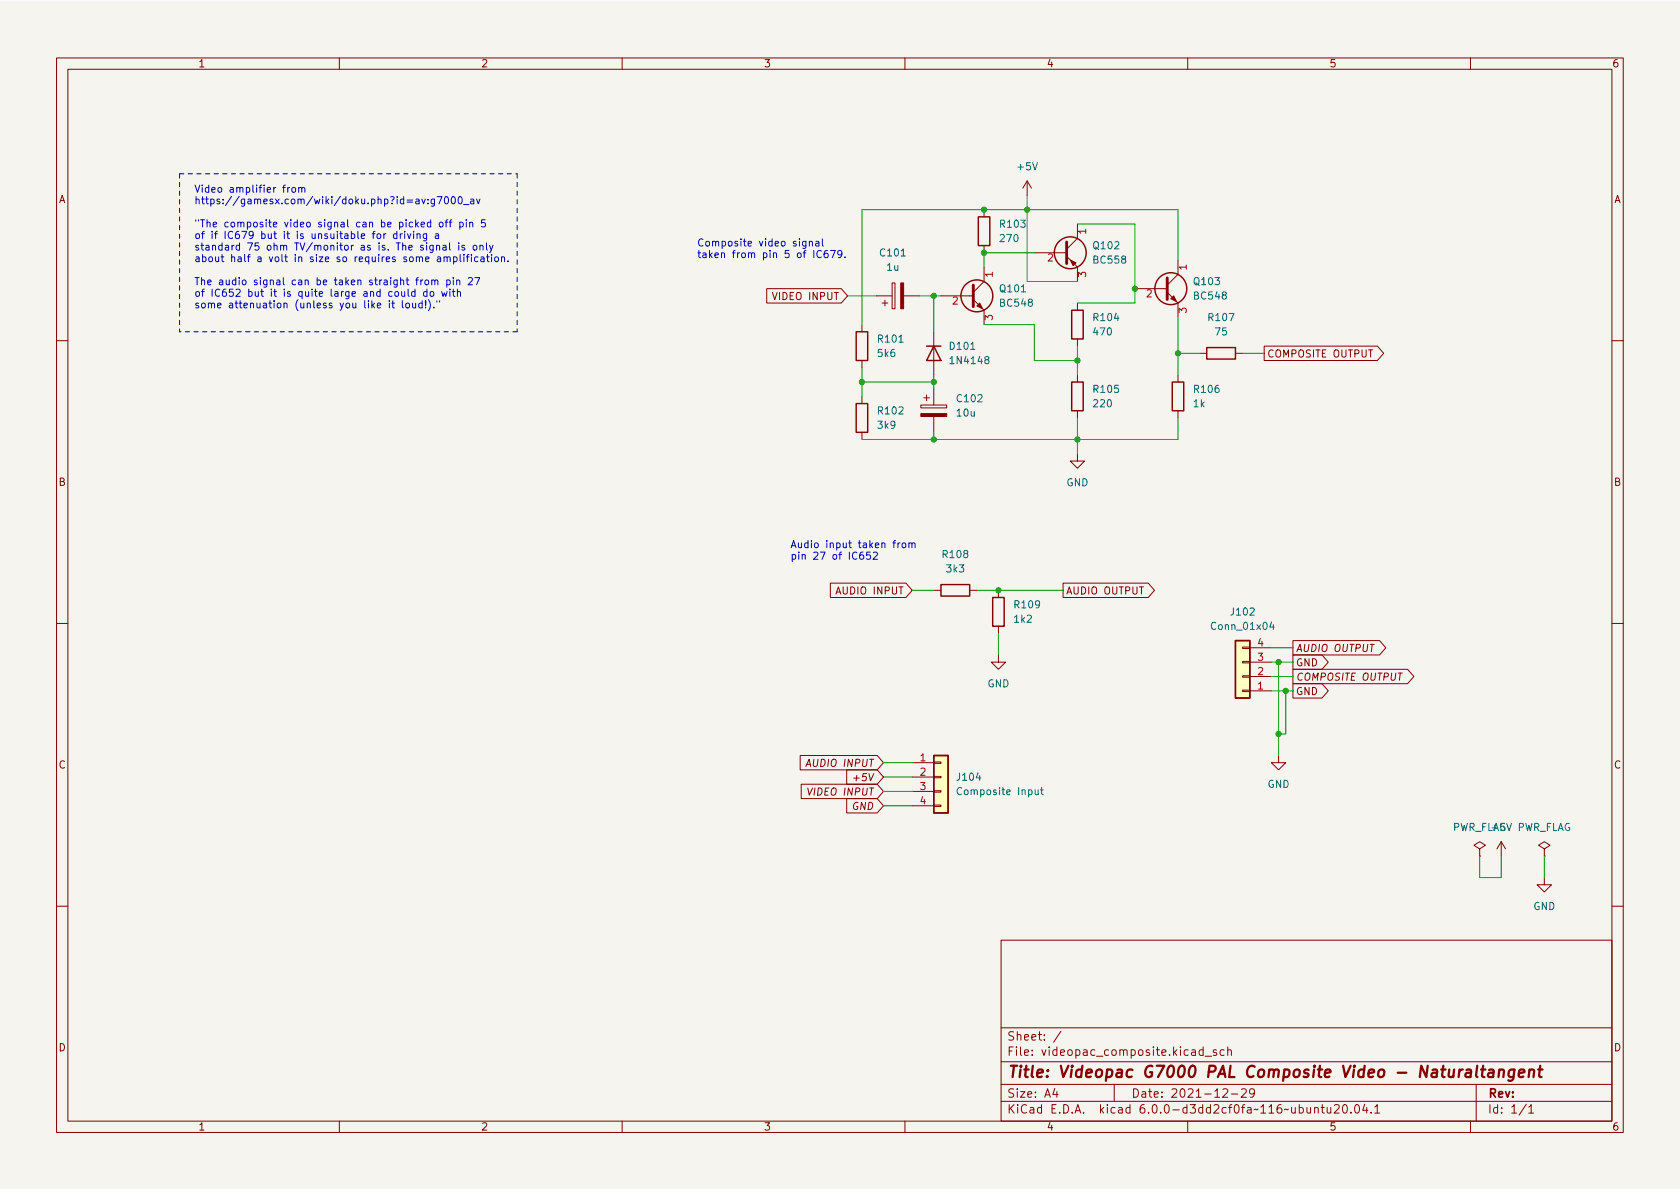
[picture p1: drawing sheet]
<svg xmlns="http://www.w3.org/2000/svg" width="297mm" height="210mm" viewBox="0 0 297 210" stroke-linecap="round" stroke-linejoin="round" font-family="sans-serif">
<path d="M0 .2h297v210.1h-297z" fill="#f5f4ef" stroke="#f5f4ef" stroke-width=".18"/>
<g fill="none" stroke="#840000" stroke-width=".18">
<path d="M10 10.2h277v190.1h-277zM12 12.2h273v186.1h-273zM60 10.2v2M110 10.2v2M160 10.2v2M210 10.2v2M260 10.2v2M174 37.1v1.2M181.6 32l-.8 1.3M181.6 32v2.5M181.6 32l.8 1.3M190.5 39.6v2.6l-1.9 1.9"/>
<path d="M135.6 51h13.1l1.2 1.3-1.2 1.3h-13.1zM152.4 57.4v1.3M154.9 52.3h2.8M156 53.6h1M156.5 53.1v1M157.7 50h.5v4.6h-.5zM159.8 52.3h2.8M165.1 58.7v7.6M166.4 52.3h5.7M172.1 53l1.9 1.9v2.5M174 47.2v2.6l-1.9 1.9M174 43.4v1.3"/>
<path d="M182.9 44.7h5.7M188.6 45.3l1.9 1.9v2.6M190.5 53.6v1.3M190.5 59.9v1.3M200.7 51h5.7M206.4 51.7l1.9 1.9v2.5M208.3 46v2.5l-1.9 1.9M10 60.2h2M152.4 63.7v1.3M152.4 70.1v1.3M152.4 76.4v1.3M162.8 71.6h4.6v.5h-4.6z"/>
<path d="M163.3 70.4h1M163.8 69.8v1.1M165.1 68.8v2.8M165.1 73.7v2.7M190.5 66.3v1.3M190.5 72.6v1.3M208.3 66.3v1.3M208.3 72.6v1.3M212.1 62.5h1.3M218.4 62.5h1.3M223.5 61.2h20l1.1 1.3-1.1 1.2h-20zM285 60.2h2"/>
<path d="M190.5 80.3v1.2h1.3l-1.3 1.3-1.3-1.3h1.3M10 110.2h2M146.8 103.1h13.4l1.1 1.3-1.1 1.3h-13.4zM165.1 104.4h1.3M171.4 104.4h1.3M176.5 115.8v1.3h1.3l-1.3 1.3-1.2-1.3h1.2M176.5 104.4v1.3M176.5 110.7v1.3M188 103.1h15l1.1 1.3-1.1 1.3h-15zM219.7 114.4h1.3v.3h-1.3zM219.7 117h1.3v.2h-1.3zM219.7 119.5h1.3v.3h-1.3z"/>
<path d="M221 119.6h3.8M221 117.1h3.8M221 114.5h3.8M228.6 118.4h20.3l1.1 1.2-1.1 1.3h-20.3zM228.6 115.8h5.1l1.2 1.3-1.2 1.3h-5.1zM228.6 113.3h15.3l1.1 1.2-1.1 1.3h-15.3zM285 110.2h2M141.5 133.6h13.6l1.1 1.3-1.1 1.2h-13.6zM141.7 138.7h13.4l1.1 1.2-1.1 1.3h-13.4zM142.5 135.5l.6-1.2 .2 1.2M142.6 135.2h.7M142.8 139.3l.3 1.3 .6-1.3"/>
<path d="M149.7 136.1h5.4l1.1 1.3-1.1 1.3h-5.4zM150.9 137.6h1M161.3 134.9h3.8M161.3 137.4h3.8M161.3 139.9h3.8M165.1 139.8h1.3v.3h-1.3zM165.1 137.3h1.3v.2h-1.3zM165.1 134.7h1.3v.3h-1.3zM219.7 122h1.3v.3h-1.3zM221 122.2h3.8M226.1 133.6v1.3h1.2l-1.2 1.2-1.3-1.2h1.3M228.6 120.9h5.1l1.2 1.3-1.2 1.2h-5.1z"/>
<path d="M149.7 141.2h5.4l1.1 1.3-1.1 1.3h-5.4zM161.3 142.5h3.8M165.1 142.4h1.3v.2h-1.3zM261.6 150.1l1-.6-1-.7-1 .7 1 .6v1.3M261.6 151.4h.1M265.4 148.8l-.7 1.3M265.4 148.8v2.6M265.4 148.8l.8 1.3M273 150.1l1.1-.6-1.1-.7-1 .7 1 .6v1.3M273 151.4h.1M273 155.2v1.3h1.3l-1.3 1.2-1.2-1.2h1.2M10 160.2h2"/>
<path d="M177 166.3h108v32h-108zM285 160.2h2M60 198.3v2M110 198.3v2M160 198.3v2M177 194.8h108M177 191.8h108M177 187.8h108M177 181.8h108M186.5 192.5l-.4 1h1M186.9 193v1M187.6 182.4l-1.3 1.9"/>
<path d="M197 191.8v3M210 198.3v2M212.7 185.7l-.4-.1-.3 .3v.4l.1 .3h.6M212.7 185.1v1.5M213.1 186.8h1.1M215.1 185.7l-.4-.1-.2 .2 .1 .3 .5 .1v.4h-.6M216.2 192.7l.6-.2 .2 .2 .1 .3-1 1h1M216.4 185.7l-.4-.1-.3 .3v.4l.2 .3h.5M217.1 185.8l.2-.2 .3 .1 .1 .9M217.1 185.1v1.5M217.7 193.5h1.2M219.5 192.7l.6-.2 .2 .2 .1 .3-1 1h1"/>
<path d="M221.8 193.2l-.3 .3-.4-.1-.2-.2 .2-.6 .4-.1 .2 .2a.99 .99 0 0 1-.3 1.3h-.3M232.4 196l.2-.2 .4 .1 .1 .9M232.4 195.8v1M233.6 195.8h.5M233.8 195.3v1.3l.3 .2M234.6 195.8l.1 1h.4l.2-.1M235.3 195.8v1M235.9 195.5l.6-.2 .2 .2 .1 .3-.9 1h.9M237.6 195.4l.1-.1a.81 .81 0 0 1 .6 .7 .81 .81 0 0 1-.3 .8h-.1a.81 .81 0 0 1-.6-.6 .81 .81 0 0 1 .3-.8zM238.9 196.7v.1M239.7 195.4l.2-.1a.81 .81 0 0 1 .5 .7 .81 .81 0 0 1-.3 .8h-.1a.81 .81 0 0 1-.6-.6 .81 .81 0 0 1 .3-.8zM241.3 195.3l-.4 1h1"/>
<path d="M241.6 195.8v1M242.4 196.7v.1M243.1 195.8l.4-.5v1.5M243.1 196.8h.8M260 198.3v2M261 191.8v6.5M269.9 195.3l-1.3 1.9M270.3 195.8l.4-.5v1.5M270.3 196.8h.9"/>
</g>
<g fill="none" stroke="#840000" stroke-width=".4">
<path d="M261.2 188.5l-.2 1.7 .2 .3M261.9 189.1h.7M262.2 188.5l-.2 1.7 .1 .2 .4 .1M263.3 189.2l.2-.1 .5 .1v1.3M264.1 189.6l-.7 .1a.4 .4 0 0 0-.3 .3 .4 .4 0 0 0 .2 .5l.7-.1M265.1 189.3a.49 .49 0 0 1 .8 .1l-.1 1.1M265.1 189.1l-.2 1.4M267.8 189.2a.66 .66 0 0 0-1 .3l-.1 .6 .2 .3 .1 .1 .6-.1M267.8 189.1l-.2 1.6a.6 .6 0 0 1-.9 .3M268.5 189.8l1-.2v-.4l-.6-.1-.3 .3v1l.1 .1 .6-.1M270.4 189.3a.49 .49 0 0 1 .9 .1l-.2 1.1M270.4 189.1l-.1 1.4"/>
<path d="M272 189.1h.7M272.3 188.5l-.2 1.7 .1 .2 .4 .1"/>
</g>
<g fill="none" stroke="#840000" stroke-width=".25">
<path d="M173 38.3h2v5.1h-2zM151.4 58.7h2v5h-2zM189.5 54.9h2v5h-2zM151.4 71.4h2v5h-2zM163.8 61.2h2.6M165.1 61.2l1.3 2.5h-2.6zM189.5 67.6h2v5h-2zM207.3 67.6h2v5h-2zM213.4 61.5h5v2h-5zM166.4 103.4h5v2h-5zM175.5 105.7h2v5h-2zM218.4 113.3h2.6v10.1h-2.6z"/>
<path d="M165.1 133.6h2.5v10.2h-2.5z"/>
<circle cx="172.7" cy="52.3" r="2.82"/>
<circle cx="189.2" cy="44.7" r="2.82"/>
<circle cx="207" cy="51" r="2.82"/>
</g>
<g fill="#ffffc2" stroke="#ffffc2" stroke-width=".18">
<path d="M218.4 113.3h2.6v10.1h-2.6z"/>
<path d="M165.1 133.6h2.5v10.2h-2.5z"/>
</g>
<path d="M224.8 110l-.3 .9h.8M225.1 110.5v.8M170 139.4a.6 .6 0 0 0-.8 .4 .6 .6 0 0 0 .6 .7l.2-.1M183 139.7l.1 .8h.3l.2-.1M183.6 139.7v.8M184 139.7h.5M184.2 139.3v1l.3 .2" fill="none" stroke="#006464" stroke-width=".18"/>
<path d="M172.1 50.4v3.8M188.6 42.8v3.8M206.4 49.1v3.9" fill="none" stroke="#840000" stroke-width=".51"/>
<g fill="#840000" stroke="#840000" stroke-width=".18">
<path d="M207 52.8l.5-.5 .5 1z"/>
<path d="M173.2 53.6l.5 1-1-.5z"/>
<path d="M189.2 46l1 .5-.5 .5z"/>
<path d="M159.3 50h.5v4.6h-.5z"/>
<path d="M162.8 73.1h4.6v.6h-4.6z"/>
</g>
<g fill="none" stroke="#0000c2" stroke-width=".18">
<path d="M50.9 33.2v.8M51.2 33.2l-.3 .2M51.7 33.2h.3l.3 .2v.4l-.3 .2-.3-.1-.1-.1zM52.8 33.3l.2-.1h.3l.1 .8M52.8 33.2v.8M53.4 33.3l.1-.1h.3l.1 .8M74.6 35.2l.3 .8 .3-.8M75.7 35.9v.1M75.7 35.3v.1M76.2 39.3h-.4l-.2 .2 .1 .6h.5M76.2 38.9v1.2M76.8 35.2v1l-.2 .3-.3-.1"/>
<path d="M76.8 35.3l-.3-.1-.3 .2 .1 .6h.5M77.3 34.8h.9l-.6 1.2M77.8 39.3h.3l.2 .2v.4l-.2 .2h-.3l-.1-.2zM78.7 34.9l.2-.1a.68 .68 0 0 1 .4 .6 .68 .68 0 0 1-.4 .6l-.2-.1-.1-.3zM78.7 39.3h.5M79.2 38.9l-.3 .1v1.1M79.4 39.3h.5M79.9 34.9l.2-.1a.68 .68 0 0 1 .4 .6 .68 .68 0 0 1-.4 .6l-.2-.1-.1-.3zM79.9 38.9l-.3 .1v1.1M81.1 34.9l.2-.1a.68 .68 0 0 1 .4 .6 .68 .68 0 0 1-.4 .6l-.2-.1-.1-.3zM81.3 39.3h.4l.2 .2-.1 .6h-.5M81.3 39.3v1.3"/>
<path d="M82 36.2h.9M82.4 38.9v.1M82.4 39.3v.8M83 39.4l.2-.1h.3l.1 .8M83 39.3v.8M83.2 35.3h.5l.1 .7M83.8 35.5l-.4 .1-.2 .1 .2 .3h.4M84.3 35.2l.3 .8 .3-.8M85.8 38.9h-.6l-.1 .6 .2-.2 .4 .1 .1 .2v.4l-.2 .1-.5-.1M66.8 41.4l.3-.1 .2 .3v.3l-.2 .3-.3-.1-.1-.2zM67.9 41.3v.9M68.2 41.3l-.3 .3"/>
<path d="M68.8 53.6v.8M69.3 53.6h.4M69.4 53.2v1.1l.3 .1M70.2 41.4l-.4-.1-.2 .3 .1 .5h.5M70.2 40.9v1.3M70.8 41.3v.9M71 51.6l.1 .7 .3 .1 .2-.1M71.1 41.3l-.3 .3M71.1 53.2v1.1l.2 .1M71.6 41.3v.9M71.6 51.6v.8M71.9 53.7l.3-.1 .2 .2v.4l-.2 .2h-.3l-.2-.2z"/>
<path d="M72 41.3l.3 .9 .3-.9M72.2 51.1v1.1l.1 .2M73 53.6v.8h.3l.2-.1M73.1 41.3v.9M73.4 51.6h-.4l-.2 .2 .1 .5h.5M73.4 51.1v1.3M73.5 53.6v.8M73.7 41.5l.2-.2 .3 .1 .1 .8M73.7 41.3v.9M74.4 49.5v.9M74.6 53.7l-.3-.1-.3 .2 .2 .6h.4M74.6 53.2v1.2"/>
<path d="M74.8 49.5l-.4 .3M75.2 49.6l.4-.1 .2 .3v.3l-.2 .3-.4-.1-.1-.2zM75.2 54.3v.1M75.2 53.2v.8M75.4 41.3v1.1l-.2 .2-.3-.1M75.4 41.4l-.3-.1-.3 .3 .1 .5h.5M75.5 51.6h-.4l-.2 .2 .1 .5h.5M75.5 51.1v1.3M75.7 53a1.46 1.46 0 0 1 0 1.9M76.1 51.7l.2-.1 .3 .1 .1 .5-.1 .1-.3 .1-.2-.1zM76.3 49.6l.2-.1 .3 .1 .1 .8M76.3 49.5v.9"/>
<path d="M76.6 43.4v1l-.3 .2h-.3M76.6 43.4h-.4l-.2 .2 .1 .6h.5M76.7 54.3v.1M76.9 49.7l.2-.2 .3 .1v.8M77 41.4h.5v.8M77.2 43.5l.2-.1h.3v.8M77.2 43.4v.8M77.2 53.2v.2M77.4 45.5h.4l.1 .8M77.5 41.6l-.4 .1-.2 .2 .2 .3 .4-.1M77.7 53.2v.2M77.9 45.7l-.4 .1-.2 .2 .2 .3 .4-.1"/>
<path d="M78.1 51.6l.2 .8 .3-.6 .2 .6 .3-.8M78.3 43.4h.5l.1 .8M78.5 45.5l.2-.1 .3 .1 .1 .8M78.5 45.4v.9M78.9 43.7h-.4l-.2 .2 .2 .3h.4M79 49.6l.4-.1 .2 .3-.1 .5h-.5M79 49.5v1.3M79.1 45.6l.1-.2 .3 .1 .1 .8M79.5 43v1l.2 .2M79.5 51.1v.2M79.5 51.6v.8M80 51.6h.4"/>
<path d="M80.1 49.1v.1M80.1 51.1v1.1l.3 .2M80.1 49.5v.9M80.2 45.5l.4-.1 .2 .3-.1 .5h-.5M80.2 45.4v1.3M80.8 49.6l.1-.1 .3 .1 .1 .8M80.8 49.5v.9M80.9 51.7l.2-.1h.3v.8M80.9 51.1v1.3M81.1 43v.1M81.1 43.4v.8M81.4 45v1.1l.1 .2"/>
<path d="M82 45v.1M82 45.4v.9M82.1 43.4h-.3l-.1 .2v.1l.4 .2v.3h-.4M82.4 45.4h.5M82.8 49.2l.5-.1 .2 .4-.8 .9h.8M82.9 45l-.3 .2v1.1M83.4 45v.1M83.4 45.4v.9M83.7 43.5l.2-.1 .4 .1v.5l-.1 .2h-.3l-.2-.1zM84 49.1h.8l-.5 1.3M84.5 45.5l-.4-.1-.2 .3 .1 .5h.5M84.9 43.5l.1-.1h.3l.1 .8"/>
<path d="M84.9 43.4v.8M85 45.5h.5l.1 .8M85.6 45.7l-.4 .1-.2 .2 .2 .3 .4-.1M86 43v1l.2 .2M86 45.4h.5M86.2 45v1.1l.3 .2M86.6 43.4l.3 .8M86.9 45v.1M86.9 45.4v.9M87.2 43.4l-.5 1.1-.1 .1M87.6 45.5l.3-.1 .2 .3v.3l-.2 .3-.3-.1-.1-.2zM88.7 45.5l.2-.1 .3 .1v.8"/>
<path d="M88.7 45.4v.9M89.8 46.1v.2M142.5 42.7v1l-.2 .2h-.3M142.5 42.7h-.4l-.2 .2 .1 .6h.5M143.1 42.8l.2-.1h.3v.8M143.1 42.7v.8M144.3 42.7h.4l.1 .8M144.8 43h-.4l-.2 .2 .2 .3h.4M145.2 44.4a.6 .6 0 0 0-.8 .4 .6 .6 0 0 0 .6 .8l.2-.2M145.4 42.2v1.1l.2 .2M146.3 44.3h-.4a.86 .86 0 0 0 0 1.3l.5-.2v-.4l-.2-.2h-.3l-.2 .2M146.9 44.3h.8l-.5 1.3"/>
<path d="M148.8 44.8l-.2 .3h-.2l-.3-.3 .1-.5h.4l.2 .1a.84 .84 0 0 1-.3 1.2h-.3M149.4 45.4v.2M152.6 97.6l-.4 .1a.86 .86 0 0 0 0 1.2l.5-.1v-.4l-.2-.3h-.3l-.2 .3M153.9 97.6h-.6l-.1 .6 .2-.1 .4 .1 .1 .2v.4l-.2 .1-.5-.1M154.4 97.7l.5-.1 .2 .4-.7 .9h.7M157.9 96h.4M158.3 95.6l-.3 .2v1.1M158.8 96v.9M159.1 96l-.3 .2M159.6 96.1l.3-.1 .3 .2v.4l-.3 .3-.3-.1-.1-.2zM160.7 96.1l.2-.1 .3 .1v.8M160.7 96v.9"/>
<path d="M161.2 96.2l.2-.2 .3 .1 .1 .8"/>
</g>
<path d="M31.7 30.7v28M31.7 30.7h59.7M91.4 30.7v28M91.4 58.7h-59.7" fill="none" stroke="#0000c2" stroke-width=".18" stroke-dasharray=".8 .8"/>
<g fill="none" stroke="#009600" stroke-width=".18">
<path d="M181.6 34.5v15.3h8.9M190.5 39.6h10.2v14h-10.2M149.9 52.3h5M162.6 52.3h3.8M165.1 52.3v6.4M174 57.4h8.9v6.3h7.6M182.9 44.7h-8.9v2.5M208.3 46v-8.9h-55.9v20.3M208.3 56.1v10.2M152.4 65v5.1M152.4 67.6h12.7M165.1 66.3v2.5"/>
<path d="M165.1 76.4v1.3M190.5 61.2v5.1M190.5 73.9v6.4M208.3 62.5h3.8M208.3 73.9v3.8h-55.9M219.7 62.5h3.8M161.3 104.4h3.8M172.7 104.4h15.3M176.5 112v3.8M224.8 119.6h3.8M224.8 114.5h3.8M224.8 117.1h3.8"/>
<path d="M226.1 117.1v16.5M156.2 134.9h5.1M156.2 137.4h5.1M156.2 139.9h5.1M224.8 122.2h3.8M227.3 122.2v7.6h-1.2M156.2 142.5h5.1M261.6 151.4v3.8h3.8v-3.8M273 151.4v3.8"/>
</g>
<g fill="#009600" stroke="#009600" stroke-width=".18">
<circle cx="190.5" cy="63.7" r=".46"/>
<circle cx="200.7" cy="51" r=".46"/>
<circle cx="165.1" cy="77.7" r=".46"/>
<circle cx="181.6" cy="37.1" r=".46"/>
<circle cx="174" cy="44.7" r=".46"/>
<circle cx="174" cy="37.1" r=".46"/>
<circle cx="165.1" cy="67.6" r=".46"/>
<circle cx="165.1" cy="52.3" r=".46"/>
<circle cx="152.4" cy="67.6" r=".46"/>
<circle cx="176.5" cy="104.4" r=".46"/>
<circle cx="190.5" cy="77.7" r=".46"/>
<circle cx="208.3" cy="62.5" r=".46"/>
<circle cx="226.1" cy="117.1" r=".46"/>
<circle cx="227.3" cy="122.2" r=".46"/>
<circle cx="226.1" cy="129.8" r=".46"/>
</g>
<text font-size="2.8" fill="#840000" x="178" y="190.6">Title: Videopac G7000 PAL Composite Video - Naturaltangent</text>
<g font-size="2.1" fill="#840000">
<text x="178" y="184">Sheet: /</text>
<text x="178" y="186.7">File: videopac_composite.kicad_sch</text>
<text x="178" y="196.9">KiCad E.D.A. kicad 6.0.0-d3dd2cf0fa~116~ubuntu20.04.1</text>
<text x="178" y="194.1">Size: A4</text>
<text x="200" y="194.1">Date: 2021-12-29</text>
<text x="263" y="194.1">Rev:</text>
<text x="263" y="196.9">Id: 1/1</text>
</g>
<g font-size="1.8" fill="#840000">
<text x="35" y="11.9">1</text>
<text x="85" y="11.9">2</text>
<text x="135" y="11.9">3</text>
<text x="185" y="11.9">4</text>
<text x="235" y="11.9">5</text>
<text x="285" y="11.9">6</text>
<text x="10.3" y="35.9">A</text>
<text x="285.3" y="35.9">A</text>
<text x="137.1" y="53">VIDEO INPUT</text>
<text x="224" y="63.2">COMPOSITE OUTPUT</text>
<text x="10.3" y="85.9">B</text>
<text x="285.3" y="85.9">B</text>
<text x="148.4" y="105.1">AUDIO INPUT</text>
<text x="188.4" y="105.1">AUDIO OUTPUT</text>
<text x="229.1" y="117.8">GND</text>
<text x="229.1" y="115.3">AUDIO OUTPUT</text>
<text x="229.1" y="122.9">GND</text>
<text x="229.1" y="120.4">COMPOSITE OUTPUT</text>
<text x="10.3" y="135.9">C</text>
<text x="143.3" y="135.6">AUDIO INPUT</text>
<text x="285.3" y="135.9">C</text>
<text x="143.5" y="140.7">VIDEO INPUT</text>
<text x="150.9" y="143.2">GND</text>
<text x="151.6" y="138.1">+5V</text>
<text x="10.3" y="185.9">D</text>
<text x="285.3" y="185.9">D</text>
<text x="35" y="199.9">1</text>
<text x="85" y="199.9">2</text>
<text x="135" y="199.9">3</text>
<text x="185" y="199.9">4</text>
<text x="235" y="199.9">5</text>
<text x="285" y="199.9">6</text>
</g>
<g font-size="1.8" fill="#0000c2">
<text x="34.3" y="34.1">Video amplifier from</text>
<text x="34.3" y="36.1">https://gamesx.com/wiki/doku.php?id=av:g7000_av</text>
<text x="34.3" y="40.2">&quot;The composite video signal can be picked off pin 5</text>
<text x="34.3" y="42.2">of if IC679 but it is unsuitable for driving a</text>
<text x="34.3" y="44.3">standard 75 ohm TV/monitor as is. The signal is only</text>
<text x="34.3" y="46.3">about half a volt in size so requires some amplification.</text>
<text x="123.2" y="43.6">Composite video signal</text>
<text x="123.2" y="45.6">taken from pin 5 of IC679.</text>
<text x="34.3" y="50.4">The audio signal can be taken straight from pin 27</text>
<text x="34.3" y="52.5">of IC652 but it is quite large and could do with</text>
<text x="34.3" y="54.5">some attenuation (unless you like it loud!).&quot;</text>
<text x="139.7" y="96.9">Audio input taken from</text>
<text x="139.7" y="99">pin 27 of IC652</text>
</g>
<g font-size="1.8" fill="#006464">
<text x="180" y="30.1">+5V</text>
<text x="176.9" y="40.3">R103</text>
<text x="155.7" y="45.3">C101</text>
<text x="156.8" y="47.9">1u</text>
<text x="176.9" y="42.8">270</text>
<text x="193.4" y="44.1">Q102</text>
<text x="193.5" y="46.6">BC558</text>
<text x="176.9" y="51.7">Q101</text>
<text x="211.2" y="50.4">Q103</text>
<text x="211.2" y="53">BC548</text>
<text x="176.9" y="54.2">BC548</text>
<text x="193.5" y="56.8">R104</text>
<text x="193.5" y="59.3">470</text>
<text x="213.8" y="56.8">R107</text>
<text x="214.9" y="59.3">75</text>
<text x="155.3" y="63.1">5k6</text>
<text x="155.4" y="60.6">R101</text>
<text x="168.1" y="61.8">D101</text>
<text x="168.3" y="64.4">1N4148</text>
<text x="169.3" y="71.1">C102</text>
<text x="193.5" y="69.5">R105</text>
<text x="211.2" y="69.5">R106</text>
<text x="155.3" y="75.8">3k9</text>
<text x="155.4" y="73.3">R102</text>
<text x="169.2" y="73.7">10u</text>
<text x="193.5" y="72">220</text>
<text x="211" y="72">1k</text>
<text x="188.5" y="86">GND</text>
<text x="166.8" y="98.7">R108</text>
<text x="167.4" y="101.2">3k3</text>
<text x="179.5" y="107.6">R109</text>
<text x="179.4" y="110.1">1k2</text>
<text x="214.5" y="111.4">Conn_01x04</text>
<text x="217.7" y="108.8">J102</text>
<text x="174.6" y="121.5">GND</text>
<text x="169.3" y="138">J104</text>
<text x="169.8" y="140.6">Composite Input</text>
<text x="224.1" y="139.3">GND</text>
<text x="256.7" y="146.9">PWR_FLAG</text>
<text x="263.8" y="146.9">+5V PWR_FLAG</text>
<text x="271.1" y="160.9">GND</text>
</g>
<g font-size="1.8" fill="#a90000">
<text x="192" y="41.4" transform="rotate(-90 192 41.4)">1</text>
<text x="185.2" y="46.2">2</text>
<text x="209.8" y="47.7" transform="rotate(-90 209.8 47.7)">1</text>
<text x="168.4" y="53.8">2</text>
<text x="175.5" y="49" transform="rotate(-90 175.5 49)">1</text>
<text x="192" y="49" transform="rotate(-90 192 49)">3</text>
<text x="202.7" y="52.6">2</text>
<text x="175.5" y="56.6" transform="rotate(-90 175.5 56.6)">3</text>
<text x="209.8" y="55.4" transform="rotate(-90 209.8 55.4)">3</text>
<text x="222.4" y="119.4">2</text>
<text x="222.4" y="116.8">3</text>
<text x="222.4" y="114.3">4</text>
<text x="222.4" y="121.9">1</text>
<text x="162.7" y="134.6">1</text>
<text x="162.7" y="137.2">2</text>
<text x="162.7" y="139.7">3</text>
<text x="162.7" y="142.2">4</text>
</g>
</svg>
